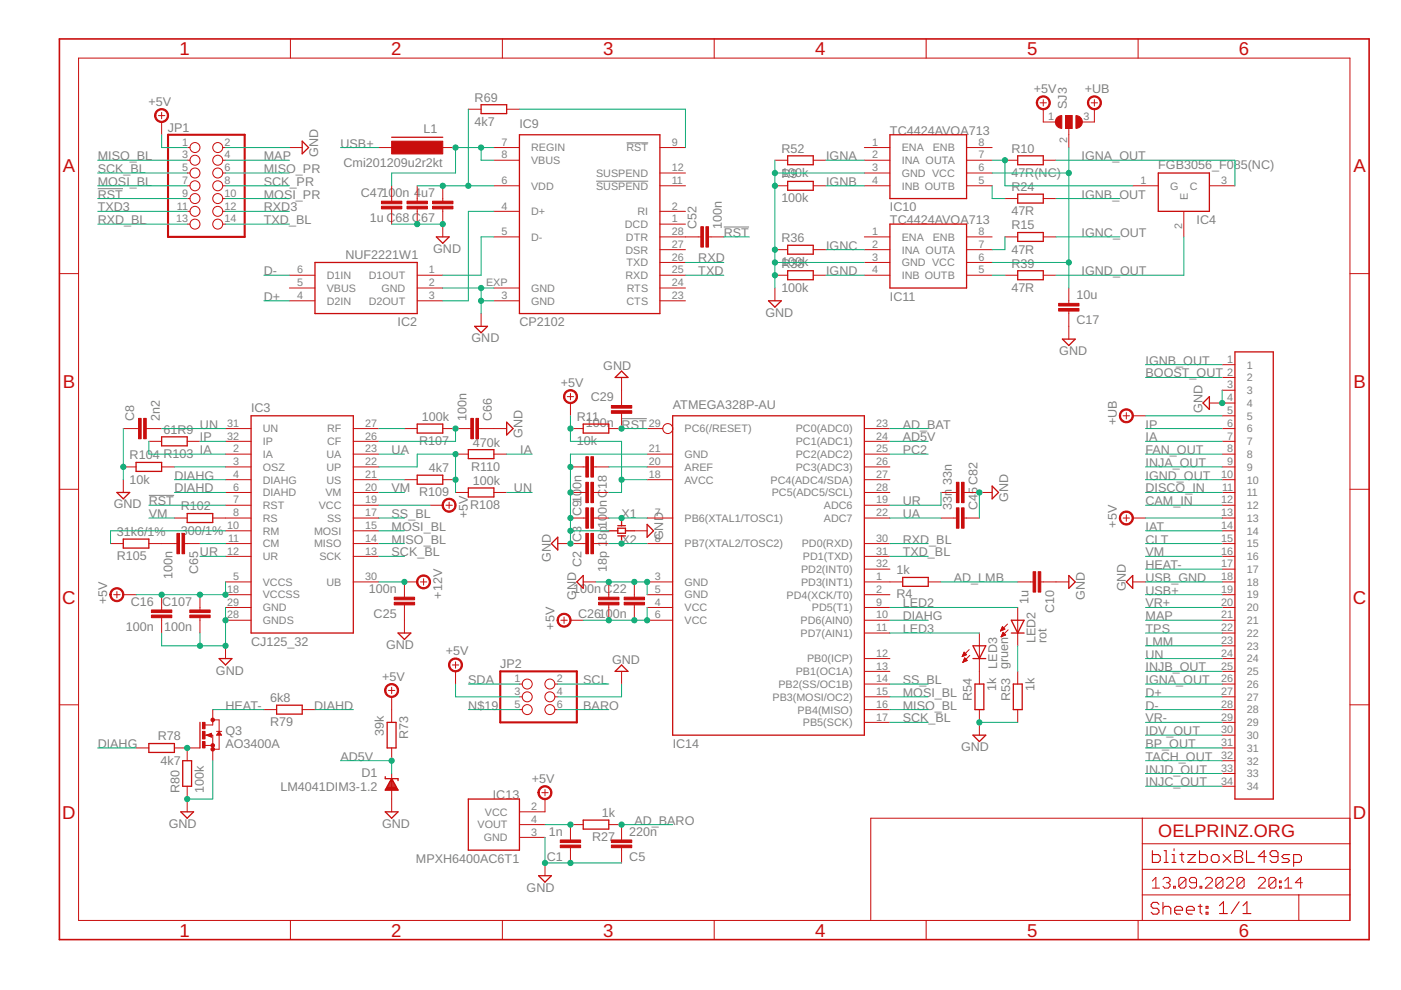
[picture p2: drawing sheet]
<svg xmlns="http://www.w3.org/2000/svg" width="297mm" height="210mm" viewBox="0 0 297 210" stroke-linecap="round" stroke-linejoin="round" font-family="sans-serif">
<path d="M126.4 38.4h11M132.8 30.3h4.6M20.7 40h5.4M153.5 48.1h5.3M131.8 88.8h5.3M31.6 105h5.3" fill="none" stroke="#808080" stroke-width=".21"/>
<g fill="none" stroke="#c90d0c" stroke-width=".28">
<path d="M64.1 29.9l1.3 1.4-1.3 1.3zM83 29.1h10.9M102 22.2h5.4v1.9h-5.4zM110.1 28.6h29.8v37.9h-29.8zM167 33h5.4v1.9h-5.4zM167 38.5h5.4v1.8h-5.4zM188.7 28.6h16.2v13.5h-16.2zM215.8 33h5.4v1.9h-5.4zM245.6 36.7h10.8v8.1h-10.8zM66.8 55.6h21.7v10.9h-21.7zM92.5 50.2h2.7l-1.3 1.4zM167 52h5.4v1.9h-5.4z"/>
<path d="M167 57.4h5.4v1.9h-5.4zM188.7 47.5h16.2v13.6h-16.2zM215.8 41.2h5.4v1.9h-5.4zM215.8 49.3h5.4v1.9h-5.4zM215.8 57.4h5.4v1.9h-5.4zM100.6 69.2h2.8l-1.4 1.3zM162.9 63.8h2.8l-1.4 1.3zM225.3 71.9h2.7l-1.4 1.4zM261.8 74.6h8.2v94.8h-8.2zM28.9 98h5.4v1.9h-5.4zM34.3 92.6h5.4v1.9h-5.4zM53.2 88.2h21.7v46h-21.7z"/>
<path d="M88.5 89.9h5.4v1.9h-5.4zM99.3 95.3h5.4v1.9h-5.4zM107.4 89.5l1.4 1.4-1.4 1.3zM123.7 89.9h5.4v1.9h-5.4zM130.4 80l1.4-1.3 1.3 1.3zM142.6 88.2h40.7v67.7h-40.7zM256.4 84.1v2.7l-1.3-1.4zM24.8 104.4h2.7l-1.4 1.4zM26.1 114.3h5.5v1.9h-5.5zM39.7 108.9h5.4v1.9h-5.4zM88.5 100.8h5.4v1.9h-5.4zM99.3 103.5h5.4v1.9h-5.4z"/>
<path d="M118.3 113.9v2.7l-1.4-1.3zM129.1 112.5h1.9M131 113.6h1.6M131 111.5h1.6M131 112h1.6v1.1h-1.6zM131.8 109.8v1.7M131.8 113.6v1.7M132.6 112.5h1.9M137.2 111.2l1.4 1.3-1.4 1.4zM210.4 103.1l1.3 1.3-1.3 1.4zM46.5 139.6h2.7l-1.4 1.4zM84.4 134.2h2.7l-1.4 1.4z"/>
<path d="M123.7 122v2.7l-1.4-1.3zM191.4 122.4h5.4v1.9h-5.4zM206.3 139.6h2.7M206.3 136.9h2.7l-1.4 2.7zM214.4 134.2h2.7M214.4 131.5h2.7l-1.3 2.7zM226.6 122l1.4 1.4-1.4 1.3zM240.2 122v2.7l-1.4-1.3zM31.6 157.6h5.4v1.9h-5.4zM42.4 153.2v5.4M44 155.9l.7 .2v-.5l-.5 .3M46.5 155.3l.2 .4h-.5z"/>
<path d="M58.7 149.5h5.4v1.9h-5.4zM82.1 153.2h1.9v5.4h-1.9zM131.8 141l1.3 1.3h-2.7zM206.3 155.9h2.7l-1.4 1.3zM206.7 145h1.9v5.5h-1.9zM214.8 145h1.9v5.5h-1.9zM38.3 172.1h2.7l-1.3 1.4zM38.7 161.3h1.9v5.4h-1.9zM81.7 164.7v.4h2.7v.4M81.7 172.1h2.7l-1.4 1.4zM81.7 167.4h2.6M81.9 167.2h2.3"/>
<path d="M82 166.9h2.1M82.1 166.7h1.8M82.3 166.5h1.5M82.4 166.2h1.3M82.5 166h1M82.7 165.7h.7M82.8 165.5h.4M82.9 165.3h.2M83 165.1l1.4 2.4h-2.7zM99.3 169.4h10.8v10.9h-10.8zM123.7 173.9h5.4v1.9h-5.4zM114.2 185.7h2.7l-1.4 1.3z"/>
</g>
<g fill="none" stroke="#c90d0c" stroke-width=".21">
<path d="M16.7 12.3h269.5v182.9h-269.5zM61.6 8.3v4M106.5 8.3v4M151.4 8.3v4M196.4 8.3v4M241.3 8.3v4M33.6 24.5h1.3M34.3 23.8v1.4M34.3 25.9v2.7M39.7 39.4h.6M39.7 34h.6M39.7 31.3h.6"/>
<path d="M39.7 36.7h.6M47.2 39.4h.6M47.2 34h.6M47.2 31.3h.6M47.2 36.7h.6M61.4 31.3h2.7M80.3 31.3h2.7M83 39.4v3.3M88.5 39.4v3.3M93.9 31.3h2.7M93.9 39.4v3.3M99.3 23.2h2.7"/>
<path d="M104.7 39.4h5.4M104.7 34h5.4M104.7 31.3h5.4M107.4 23.2h2.7M139.9 39.4h5.4M139.9 31.3h5.4M139.9 36.7h5.4M164.3 39.4h2.7M164.3 34h2.7M172.4 39.4h2.7M172.4 34h2.7M183.3 39.4h5.4"/>
<path d="M183.3 34h5.4M183.3 31.3h5.4M183.3 36.7h5.4M204.9 39.4h5.5M204.9 34h5.5M204.9 31.3h5.5M204.9 36.7h5.5M213.1 34h2.7M220.5 21.8h1.4M221.2 34h2.7M221.2 23.2v2.7h2.7M221.2 21.1v1.4"/>
<path d="M225.9 24.5h1.4v2.7h-1.4zM226.6 27.2v4.1M231.4 21.8h1.3M232 23.2v2.7h-2.7M232 21.1v1.4M240.2 39.4h5.4M256.4 39.4h5.4M12.6 58h4.1M39.7 42.1h.6M39.7 44.8h.6M39.7 47.5h.6M47.2 42.1h.6"/>
<path d="M47.2 44.8h.6M47.2 47.5h.6M61.4 58.4h5.4M83 44.3v3.2M88.5 58.4h5.4M88.5 44.3v3.2M93.9 44.3v5.9M104.7 50.2h5.4M104.7 44.8h5.4M139.9 50.2h8.7M139.9 52.9h5.4M139.9 58.4h5.4"/>
<path d="M139.9 55.6h5.4M139.9 44.8h5.4M139.9 47.5h5.4M150.2 50.2h3.3M164.3 52.9h2.7M164.3 58.4h2.7M172.4 52.9h2.7M172.4 58.4h2.7M183.3 50.2h5.4M183.3 52.9h5.4M183.3 58.4h5.4M183.3 55.6h5.4"/>
<path d="M204.9 50.2h5.5M204.9 52.9h5.5M204.9 58.4h5.5M204.9 55.6h5.5M213.1 42.1h2.7M213.1 50.2h2.7M213.1 58.4h2.7M221.2 42.1h2.7M221.2 50.2h2.7M221.2 58.4h2.7M251 44.8v5.4M286.2 58h4.1"/>
<path d="M61.4 63.8h5.4M61.4 61.1h5.4M88.5 63.8h5.4M88.5 61.1h5.4M102 66.5v2.7M104.7 63.8h5.4M104.7 61.1h5.4M139.9 63.8h5.4M139.9 61.1h5.4M164.3 61.1v2.7M226.6 61.1v3.2M226.6 66v5.9"/>
<path d="M259.1 77.3h2.7M26.1 99h2.8M26.1 90.9h3.3M31 90.9h3.3M31.6 93.6h2.7M34.3 99h2.7M39.7 93.6h2.7M47.8 93.6h5.4M47.8 99h5.4M47.8 90.9h5.4M47.8 96.3h5.4M74.9 93.6h5.4"/>
<path d="M74.9 99h5.4M74.9 90.9h5.4M74.9 96.3h5.4M85.7 90.9h2.8M93.9 90.9h5.9M96.6 96.3h2.7M101.5 90.9h5.9M104.7 96.3h2.7M120.3 84.1h1.3M120.9 99h3.3M120.9 90.9h2.8M120.9 83.4v1.4"/>
<path d="M120.9 85.4v2.8M125.8 99h3.3M131.8 87.6v3.3h-2.7M131.8 80v6M137.2 99h5.4M137.2 90.9h3.3M137.2 96.3h5.4M183.3 93.6h5.4M183.3 99h5.4M183.3 90.9h5.4M183.3 96.3h5.4M238.1 88.2h1.4"/>
<path d="M238.8 87.5v1.3M240.2 88.2h2.7M256.4 85.4h5.4M259.1 93.6h2.7M259.1 99h2.7M259.1 90.9h2.7M259.1 96.3h2.7M259.1 80h2.7M259.1 82.7h2.7M259.1 88.2h2.7M12.6 103.7h4.1M23.4 115.3h2.7"/>
<path d="M26.1 101.7v2.7M31.6 115.3h5.9M37 109.8h2.7M39.1 115.3h3.3M45.1 109.8h8.1M47.8 107.1h5.4M47.8 115.3h5.4M47.8 104.4h5.4M47.8 101.7h5.4M47.8 112.5h5.4M47.8 118h5.4M74.9 107.1h5.4"/>
<path d="M74.9 109.8h5.4M74.9 115.3h5.4M74.9 104.4h5.4M74.9 101.7h5.4M74.9 112.5h5.4M74.9 118h5.4M85.7 101.7h2.8M91.2 107.1h2.7M93.9 101.7h2.7M94.6 107.1h1.3M95.2 106.4v1.4M96.6 104.4h2.7"/>
<path d="M104.7 104.4h2.7M118.3 115.3h5.9M120.9 109.8h3.3M120.9 104.4h3.3M125.8 109.8h3.3M125.8 115.3h3.3M125.8 104.4h3.3M134.5 112.5h2.7M137.2 109.8h5.4M137.2 115.3h5.4M137.2 101.7h5.4M183.3 107.1h5.4"/>
<path d="M183.3 109.8h5.4M183.3 115.3h5.4M183.3 104.4h5.4M183.3 101.7h5.4M183.3 118h5.4M199.5 109.8h3.3M199.5 104.4h3.3M204.4 109.8h3.2M204.4 104.4h6M238.1 109.8h1.4M238.8 109.2v1.3M240.2 109.8h2.7"/>
<path d="M259.1 107.1h2.7M259.1 109.8h2.7M259.1 115.3h2.7M259.1 104.4h2.7M259.1 101.7h2.7M259.1 112.5h2.7M259.1 118h2.7M286.2 103.7h4.1M24.1 126.1h1.4M24.8 125.4v1.4M26.1 126.1h2.8M34.3 126.1v3.2"/>
<path d="M34.3 131v3.2M42.4 126.1v3.2M42.4 131v3.2M47.8 123.4h5.4M47.8 128.8h5.4M47.8 131.5h5.4M47.8 126.1h5.4M47.8 136.9v2.7M74.9 123.4h5.4M85.7 128.2v6M88.5 123.4h-2.8v3.2M89.1 123.4h1.4"/>
<path d="M89.8 122.7v1.4M118.9 131.5h1.4M119.6 130.8v1.4M120.9 131.5h2.8M123.7 123.4h2.7M129.1 123.4v3.2M129.1 128.2v3.3M134.5 123.4v3.2M134.5 128.2v3.3M137.2 123.4h5.4M137.2 128.8h5.4M137.2 131.5h5.4"/>
<path d="M137.2 126.1h5.4M183.3 123.4h8.1M183.3 128.8h5.4M183.3 131.5h5.4M183.3 126.1h5.4M183.3 120.7h5.4M183.3 134.2h5.4M183.3 139.6h5.4M196.8 123.4h2.7M204 139.2h.1M204.1 139.1h.3M204.1 138.9h.6"/>
<path d="M204.2 138.8h.7M204.2 138.7h.6M204.3 138.5h.4M204.3 140h.7M204.3 138.4h.2M204.4 139.8h.5M204.4 138.3l.5 .5-.9 .4zM204.4 139.7h.4M204.5 139.6h.1M204.5 139.5l.6 .5-1 .4zM205.5 137.7l-1.5 1.5M205.6 139l-1.5 1.4"/>
<path d="M207.6 134.2v10.8M212.2 133.7h.2M212.2 133.6h.5M212.3 135h.1M212.3 133.4h.7M212.3 134.9h.3M212.3 133.3h.7M212.4 133.2h.5M212.4 134.7h.5M212.4 134.6h.8M212.4 133.1h.3M212.5 134.5h.6"/>
<path d="M212.5 132.9h.1M212.5 132.9l.6 .5-1 .4zM212.6 134.3h.3M212.6 134.2h.2M212.7 134.1h.1M213.2 134.6l-.5-.5-.4 .9M213.2 134.6l-.9 .4M213.6 132.3l-1.5 1.5M213.7 133.5l-1.4 1.5M215.8 123.4h3.2M215.8 128.8v8.1M220.7 123.4h5.9"/>
<path d="M240.2 123.4h2.7M259.1 123.4h2.7M259.1 128.8h2.7M259.1 131.5h2.7M259.1 126.1h2.7M259.1 120.7h2.7M259.1 134.2h2.7M259.1 136.9h2.7M259.1 139.6h2.7M12.6 149.4h4.1M28.9 158.6h2.7M37 158.6h5.4"/>
<path d="M39.7 158.6v2.7M43.5 155.9h1.6v5.4M43.5 158.1h1.6M43.8 155.9l1-.4v.8zM45.1 150.5v3.2h-1.6M45.1 152.6h1.4v6.3h-1.4M45.9 155.1h1.1M46.5 155.1l.5 .8h-1.1zM55.9 150.5h2.8M64.1 150.5h2.7M82.4 146.4h1.3M83 145.7v1.4"/>
<path d="M83 147.7v5.5M83 158.6v2.7M95.9 141h1.4M96.6 140.3v1.4M96.6 142.3v2.7M110.1 150.5h.6M110.1 145h.6M110.1 147.7h.6M117.6 150.5h.7M117.6 145h.7M117.6 147.7h.7M131.8 142.3v2.7"/>
<path d="M183.3 150.5h5.4M183.3 142.3h5.4M183.3 145h5.4M183.3 147.7h5.4M183.3 153.2h5.4M204.2 140.4h.1M204.2 140.2h.4M204.3 140.1h.6M207.6 150.5v5.4M215.8 142.3v2.7M215.8 150.5v2.7M259.1 158.6h2.7"/>
<path d="M259.1 150.5h2.7M259.1 155.9h2.7M259.1 142.3h2.7M259.1 145h2.7M259.1 147.7h2.7M259.1 153.2h2.7M286.2 149.4h4.1M39.7 166.7v5.4M83 164v8.1M110.1 177.5h5.4M110.1 174.8h5.4M114.9 168.1h1.3"/>
<path d="M115.5 167.4v1.3M115.5 169.4v2.7h-5.4M120.9 179.7v3.3M123.7 174.8h-2.8v3.3M129.1 174.8h2.7v3.3M131.8 179.7v3.3M242.2 173.5v21.7M242.2 178.9h44M259.1 161.3h2.7M259.1 164h2.7M259.1 166.7h2.7M286.2 173.5h-101.6v21.7"/>
<path d="M61.6 195.2v4M106.5 195.2v4M115.5 183v2.7M151.4 195.2v4M196.4 195.2v4M241.3 195.2v4M242.2 189.7h44M242.2 184.3h44M244.3 186.8l.8-.8v2.3M244.3 188.3h1.5M246.6 186.4l.4-.4h.7l.4 .4v.4l-.4 .4M247.3 187.2h.4"/>
<path d="M247.7 187.2l.4 .3v.4l-.4 .4h-.7l-.4-.4M248.8 187.9h.4v.4h-.4zM251.4 186.4v1.5l-.3 .4h-.8l-.4-.4M251.4 186.4l-.3-.4h-.8l-.4 .4v1.5M251.4 186.4l-1.5 1.5M253.7 187.2h-1.1l-.4-.4v-.4l.4-.4h.7l.4 .4v1.5l-.4 .4h-.7l-.4-.4M254.4 187.9h.4v.4h-.4zM255.5 186.4l.4-.4h.8l.3 .4v.4l-1.5 1.5h1.5M259.3 186.4v1.5l-.4 .4h-.7l-.4-.4M259.3 186.4l-.4-.4h-.7l-.4 .4v1.5M259.3 186.4l-1.5 1.5M260 186.4l.4-.4h.8l.3 .4v.4l-1.5 1.5h1.5"/>
<path d="M263.8 186.4v1.5l-.4 .4h-.7l-.4-.4M263.8 186.4l-.4-.4h-.7l-.4 .4v1.5M263.8 186.4l-1.5 1.5M266.8 186.4l.3-.4h.8l.4 .4v.4l-1.5 1.5h1.5M270.5 186.4v1.5l-.3 .4h-.8l-.4-.4M270.5 186.4l-.3-.4h-.8l-.4 .4v1.5M270.5 186.4l-1.5 1.5M271.3 187.9h.3v.4h-.3zM271.3 186.8h.3v.4h-.3zM272.4 188.3h1.5M272.4 186.8l.7-.8v2.3M275.4 189.7v5.5"/>
<path d="M276.1 187.2h-1.5l1.2-1.2v2.3"/>
<circle cx="41.3" cy="39.4" r="1.06"/>
<circle cx="41.3" cy="31.3" r="1.06"/>
<circle cx="41.3" cy="36.7" r="1.06"/>
<circle cx="41.3" cy="34" r="1.06"/>
<circle cx="46.2" cy="39.4" r="1.06"/>
<circle cx="46.2" cy="34" r="1.06"/>
<circle cx="46.2" cy="31.3" r="1.06"/>
<circle cx="46.2" cy="36.7" r="1.06"/>
<circle cx="41.3" cy="42.1" r="1.06"/>
<circle cx="41.3" cy="44.8" r="1.06"/>
<circle cx="41.3" cy="47.5" r="1.06"/>
<circle cx="46.2" cy="47.5" r="1.06"/>
<circle cx="46.2" cy="42.1" r="1.06"/>
<circle cx="46.2" cy="44.8" r="1.06"/>
<circle cx="141.6" cy="90.9" r="1.06"/>
<circle cx="111.8" cy="150.5" r="1.06"/>
<circle cx="111.8" cy="147.7" r="1.06"/>
<circle cx="111.8" cy="145" r="1.06"/>
<circle cx="116.6" cy="147.7" r="1.06"/>
<circle cx="116.6" cy="150.5" r="1.06"/>
<circle cx="116.6" cy="145" r="1.06"/>
</g>
<g fill="#c90d0c" stroke="#c90d0c" stroke-width=".21">
<path d="M32.1 130.4h4.3v.6h-4.3z"/>
<path d="M32.1 129.3h4.3v.6h-4.3z"/>
<path d="M83.6 126.6h4.3v.6h-4.3z"/>
<path d="M83.6 127.7h4.3v.5h-4.3z"/>
<path d="M40.2 130.4h4.4v.6h-4.4z"/>
<path d="M40.2 129.3h4.4v.6h-4.4z"/>
<path d="M37.5 113.1h.6v4.3h-.6z"/>
<path d="M38.6 113.1h.5v4.3h-.5z"/>
<path d="M99.8 88.7h.6v4.3h-.6z"/>
<path d="M100.9 88.7h.6v4.3h-.6z"/>
<path d="M125.3 113.1h.5v4.3h-.5z"/>
<path d="M124.2 113.1h.6v4.3h-.6z"/>
<path d="M125.3 107.7h.5v4.3h-.5z"/>
<path d="M124.2 107.7h.6v4.3h-.6z"/>
<path d="M126.9 126.6h4.3v.6h-4.3z"/>
<path d="M126.9 127.7h4.3v.5h-4.3z"/>
<path d="M202.8 102.3h.5v4.3h-.5z"/>
<path d="M203.9 102.3h.5v4.3h-.5z"/>
<path d="M202.8 107.7h.5v4.3h-.5z"/>
<path d="M203.9 107.7h.5v4.3h-.5z"/>
<path d="M124.2 96.8h.6v4.4h-.6z"/>
<path d="M125.3 96.8h.5v4.4h-.5z"/>
<path d="M132.3 127.7h4.4v.5h-4.4z"/>
<path d="M132.3 126.6h4.4v.6h-4.4z"/>
<path d="M30.5 88.7h.5v4.3h-.5z"/>
<path d="M29.4 88.7h.5v4.3h-.5z"/>
<path d="M125.3 102.3h.5v4.3h-.5z"/>
<path d="M124.2 102.3h.6v4.3h-.6z"/>
<path d="M219 121.2h.6v4.3h-.6z"/>
<path d="M220.1 121.2h.6v4.3h-.6z"/>
<path d="M42.9 153.2h.6v1.3h-.6z"/>
<path d="M42.9 157.2h.6v1.4h-.6z"/>
<path d="M42.9 155.1h.6v1.6h-.6z"/>
<path d="M80.9 43.7h4.3v.6h-4.3z"/>
<path d="M80.9 42.7h4.3v.5h-4.3z"/>
<path d="M83 29.9h10.9v2.7h-10.9z"/>
<path d="M91.7 42.7h4.3v.5h-4.3z"/>
<path d="M91.7 43.7h4.3v.6h-4.3z"/>
<path d="M86.3 42.7h4.3v.5h-4.3z"/>
<path d="M86.3 43.7h4.3v.6h-4.3z"/>
<path d="M149.7 48.1h.5v4.3h-.5z"/>
<path d="M148.6 48.1h.5v4.3h-.5z"/>
<path d="M118.8 178.1h4.3v.5h-4.3z"/>
<path d="M118.8 179.2h4.3v.5h-4.3z"/>
<path d="M129.6 178.1h4.3v.5h-4.3z"/>
<path d="M129.6 179.2h4.3v.5h-4.3z"/>
<path d="M224.5 64.3h4.3v.6h-4.3z"/>
<path d="M224.5 65.4h4.3v.6h-4.3z"/>
<path d="M225.9 24.5h1.4v2.7h-1.4z"/>
<path d="M129.6 87.1h4.3v.5h-4.3z"/>
<path d="M129.6 86h4.3v.5h-4.3z"/>
</g>
<g fill="#c90d0c" stroke="#c90d0c" stroke-width=".21">
<path d="M81.9 145.4a1.49 1.49 0 0 1 2.4 .2 1.49 1.49 0 0 1-.9 2.2 1.49 1.49 0 0 1-1.9-1.4h.3a1.21 1.21 0 0 1 1.7-1.1 1.21 1.21 0 0 1 .3 2 1.21 1.21 0 0 1-1.9-.6l-.1-.3h-.3z" fill-rule="evenodd"/>
<path d="M94.1 106.1a1.49 1.49 0 0 1 2.4 .2 1.49 1.49 0 0 1-.9 2.3 1.49 1.49 0 0 1-1.9-1.5h.3a1.21 1.21 0 0 1 1.7-1.1 1.21 1.21 0 0 1 .3 2 1.21 1.21 0 0 1-2-.6v-.3h-.3z" fill-rule="evenodd"/>
<path d="M23.7 125.1a1.49 1.49 0 0 1 2.3 .2 1.49 1.49 0 0 1-.8 2.2 1.49 1.49 0 0 1-1.9-1.4h.3a1.22 1.22 0 0 1 1.7-1.2 1.22 1.22 0 0 1 .3 2.1 1.22 1.22 0 0 1-2-.6v-.3h-.3z" fill-rule="evenodd"/>
<path d="M88.7 122.4a1.49 1.49 0 0 1 2.4 .2 1.49 1.49 0 0 1-.9 2.2 1.49 1.49 0 0 1-1.9-1.4h.3a1.21 1.21 0 0 1 1.7-1.2 1.21 1.21 0 0 1 .3 2 1.21 1.21 0 0 1-2-.5v-.3h-.3z" fill-rule="evenodd"/>
<path d="M118.5 130.5a1.49 1.49 0 0 1 2.4 .2 1.49 1.49 0 0 1-.9 2.2 1.49 1.49 0 0 1-1.9-1.4h.3a1.21 1.21 0 0 1 1.7-1.1 1.21 1.21 0 0 1 .3 2 1.21 1.21 0 0 1-2-.6v-.3h-.3z" fill-rule="evenodd"/>
<path d="M119.8 83.1a1.49 1.49 0 0 1 2.4 .2 1.49 1.49 0 0 1-.8 2.2 1.49 1.49 0 0 1-1.9-1.4h.2a1.21 1.21 0 0 1 1.7-1.1 1.21 1.21 0 0 1 .3 2 1.21 1.21 0 0 1-1.9-.6l-.1-.3h-.2z" fill-rule="evenodd"/>
<path d="M237.7 108.8a1.49 1.49 0 0 1 2.4 .2 1.49 1.49 0 0 1-.9 2.3 1.49 1.49 0 0 1-1.9-1.5h.3a1.22 1.22 0 0 1 1.8-1 1.22 1.22 0 0 1 .1 2.1 1.22 1.22 0 0 1-1.9-.8v-.3h-.3z" fill-rule="evenodd"/>
<path d="M114.4 167.1a1.49 1.49 0 0 1 2.4 .2 1.49 1.49 0 0 1-.9 2.2 1.49 1.49 0 0 1-1.9-1.4h.3a1.21 1.21 0 0 1 1.7-1.2 1.21 1.21 0 0 1 .3 2.1 1.21 1.21 0 0 1-1.9-.6l-.1-.3h-.3z" fill-rule="evenodd"/>
<path d="M237.7 87.2a1.49 1.49 0 0 1 2.4 .2 1.49 1.49 0 0 1-.9 2.2 1.49 1.49 0 0 1-1.9-1.4h.3a1.22 1.22 0 0 1 1.8-1.1 1.22 1.22 0 0 1 .1 2.1 1.22 1.22 0 0 1-1.9-.7v-.3h-.3z" fill-rule="evenodd"/>
<path d="M33.1 23.5a1.49 1.49 0 0 1 2.4 .2 1.49 1.49 0 0 1-.8 2.2 1.49 1.49 0 0 1-1.9-1.4h.2a1.22 1.22 0 0 1 1.7-1.2 1.22 1.22 0 0 1 .4 2.1 1.22 1.22 0 0 1-2-.6l-.1-.3h-.2z" fill-rule="evenodd"/>
<path d="M228.1 24.5a1.35 1.35 0 0 1 1.4 1.4 1.35 1.35 0 0 1-1.4 1.3z" fill-rule="evenodd"/>
<path d="M224.2 24.9l.9-.4v2.7a1.36 1.36 0 0 1-1.2-.8 1.36 1.36 0 0 1 .3-1.5z" fill-rule="evenodd"/>
<path d="M230.9 20.8a1.49 1.49 0 0 1 2.4 .2 1.49 1.49 0 0 1-.9 2.2 1.49 1.49 0 0 1-1.9-1.4h.3a1.22 1.22 0 0 1 1.8-1 1.22 1.22 0 0 1 .2 2 1.22 1.22 0 0 1-2-.7v-.3h-.3z" fill-rule="evenodd"/>
<path d="M220.1 20.8a1.49 1.49 0 0 1 2.4 .2 1.49 1.49 0 0 1-.9 2.2 1.49 1.49 0 0 1-1.9-1.4h.3a1.22 1.22 0 0 1 1.8-1 1.22 1.22 0 0 1 .1 2 1.22 1.22 0 0 1-1.9-.7v-.3h-.3z" fill-rule="evenodd"/>
<path d="M95.5 140a1.49 1.49 0 0 1 2.3 .2 1.49 1.49 0 0 1-.8 2.2 1.49 1.49 0 0 1-1.9-1.4h.3a1.21 1.21 0 0 1 1.6-1.2 1.21 1.21 0 0 1 .4 2.1 1.21 1.21 0 0 1-2-.6v-.3h-.3z" fill-rule="evenodd"/>
<circle cx="45.1" cy="158.9" r=".38"/>
<circle cx="45.1" cy="158.1" r=".38"/>
<circle cx="45.1" cy="152.6" r=".38"/>
</g>
<g fill="none" stroke="#c90d0c" stroke-width=".23">
<path d="M248.9 180v.4M244.3 180.4v2.5h1.3l.4-.5v-.8l-.4-.4h-1.3M245.7 191.7l-.4-.4h-.8l-.4 .4v.5l.4 .4h.8l.4 .4v.4l-.4 .4h-.8l-.4-.4M246.6 192.6l.4-.4h.8l.4 .4v1.2M246.6 191.3v2.5M246.8 182.9h.9M246.8 180.4h.4v2.5M248.5 182.9h.8M248.5 181.2h.4v1.7M249 193h1.7v-.4l-.4-.4h-.8l-.5 .4v.8l.5 .4h.8M250.1 181.2h.9M250.6 180.8v1.6l.4 .5"/>
<path d="M251.5 193h1.7v-.4l-.4-.4h-.8l-.5 .4v.8l.5 .4h.8M251.8 181.2h1.7l-1.7 1.7h1.7M254 192.2h.9M254.3 180.4v2.5h1.3l.4-.5v-.8l-.4-.4h-1.3M254.5 191.7v1.7l.4 .4M255.7 192.2h.4v.4h-.4zM255.7 193.4h.4v.4h-.4zM257.2 181.2h.9l.4 .4v.8l-.4 .5h-.9l-.4-.5v-.8zM258.6 192l.8-.8v2.5M258.6 193.7h1.6M259.3 181.2l1.7 1.7M261 181.2l-1.7 1.7"/>
<path d="M261.8 180.4h1.2l.5 .4v.4l-.5 .4 .5 .4v.4l-.5 .5h-1.2zM261.8 181.6h1.2M262.7 191.2l-1.7 2.5M263.5 193.7h1.7M263.5 192l.9-.8v2.5M264.3 180.4v2.5h1.7M268.5 181.6h-1.7l1.2-1.2v2.5M271 181.6h-1.3l-.4-.4v-.4l.4-.4h.8l.5 .4v1.6l-.5 .5h-.8l-.4-.5M273.4 181.2h-1.2l-.4 .4 .4 .4h.8l.4 .4-.4 .5h-1.2M274.3 182.9h1.2l.4-.5v-.8l-.4-.4h-1.2v2.5"/>
</g>
<path d="M12.6 8.3h277.7v190.9h-277.7z" fill="none" stroke="#c90d0c" stroke-width=".34"/>
<path d="M35.6 28.6h16.3v21.6h-16.3zM106.1 142.3h16.2v10.9h-16.2z" fill="none" stroke="#c90d0c" stroke-width=".44"/>
<g fill="none" stroke="#0dab76" stroke-width=".21">
<path d="M20.7 36.7h19M20.7 39.4h19M20.7 34h19M34.3 28.6v2.7h5.4M47.8 36.7h13.6M47.8 31.3h13.6M47.8 39.4h13.6M47.8 34h13.6M72.2 31.3h8.1M88.5 39.4h16.2M99.3 23.2v16.2M102 31.3v2.7h2.7"/>
<path d="M104.7 31.3h-8.1v5.4h-13.6v2.7M110.1 23.2h35.2v8.1M164.3 34v27.1M164.3 36.7h19M175.1 39.4h8.2M175.1 34h8.2M210.4 36.7h16.2M210.4 39.4v2.7h2.7M210.4 34h2.7v5.4h27.1M223.9 34h37.9v5.4M226.6 31.3v29.8M20.7 47.5h19"/>
<path d="M20.7 42.1h19M20.7 44.8h19M47.8 47.5h13.6M47.8 42.1h13.6M47.8 44.8h13.6M55.9 58.4h5.5M83 47.5h10.9M104.7 50.2h-2.7v8.2h-8.1M104.7 44.8h-5.4v19h-5.4M145.3 55.6h8.2M145.3 58.4h8.2M153.5 50.2h5.4"/>
<path d="M164.3 55.6h19M175.1 58.4h8.2M175.1 52.9h8.2M210.4 55.6h16.2M210.4 58.4h2.7M213.1 50.2v2.7h-2.7M223.9 50.2h13.5M223.9 42.1h13.5M251 50.2v8.2h-27.1M55.9 63.8h5.5M93.9 61.1h10.8M102 61.1v5.4"/>
<path d="M102 63.8h2.7M242.9 77.3h16.2M26.1 90.9v10.8M31.6 93.6v2.7h16.2M34.3 90.9h13.5M37 99h10.8M42.4 93.6h5.4M80.3 96.3h5.4M80.3 99h8.2v-2.7h8.1v8.1M80.3 90.9h5.4M96.6 90.9v2.7h-16.3M107.4 96.3h5.4"/>
<path d="M120.9 88.2v5.4h10.9v10.8h-2.7M129.1 99h8.1M131.8 90.9h5.4M137.2 96.3h-16.3v19M188.7 96.3h8.1M188.7 93.6h8.1M188.7 90.9h8.1M242.9 96.3h16.2M242.9 93.6h16.2M242.9 90.9h16.2M242.9 99h16.2M242.9 80h16.2"/>
<path d="M242.9 88.2h16.2M259.1 82.7v2.7M31.6 107.1h16.2M31.6 109.8h5.4M37 101.7h10.8M37 104.4h10.8M42.4 118h5.4M42.4 115.3h5.4M47.8 112.5h-24.4v2.8M80.3 112.5h5.4M80.3 107.1h10.9M80.3 101.7h5.4"/>
<path d="M80.3 104.4h5.4M80.3 109.8h5.4M80.3 118h5.4M80.3 115.3h5.4M107.4 104.4h5.4M120.9 112.5h8.2M129.1 109.8h8.1M129.1 115.3h8.1M131.8 101.7h5.4M188.7 109.8h10.8M188.7 118h8.1M188.7 115.3h8.1"/>
<path d="M199.5 104.4v2.7h-10.8M207.6 104.4v5.4M242.9 112.5h16.2M242.9 107.1h16.2M242.9 101.7h16.2M242.9 104.4h16.2M242.9 109.8h16.2M242.9 118h16.2M242.9 115.3h16.2M42.4 134.2v2.7M47.8 123.4v2.7h-18.9M47.8 128.8v8.1h-13.5v-2.7"/>
<path d="M80.3 123.4h5.4M126.4 123.4h10.8v2.7M137.2 128.8v2.7h-13.5M188.7 131.5h8.1M188.7 134.2h18.9M188.7 128.8h27.1M199.5 123.4h16.3M215.8 136.9v5.4M242.9 136.9h16.2M242.9 123.4h16.2M242.9 126.1h16.2M242.9 131.5h16.2"/>
<path d="M242.9 139.6h16.2M242.9 120.7h16.2M242.9 134.2h16.2M242.9 128.8h16.2M20.7 158.6h8.2M45.1 150.5h10.8M66.8 150.5h8.1M96.6 145v2.7h13.5M99.3 150.5h10.8M99.3 145h10.8M118.3 150.5h10.8M118.3 145h10.8"/>
<path d="M131.8 145v2.7h-13.5M188.7 153.2h8.1M188.7 147.7h8.1M188.7 150.5h8.1M188.7 145h8.1M207.6 153.2h8.2M242.9 153.2h16.2M242.9 147.7h16.2M242.9 150.5h16.2M242.9 158.6h16.2M242.9 145h16.2M242.9 142.3h16.2"/>
<path d="M242.9 155.9h16.2M45.1 161.3v8.1h-5.4M72.2 161.3h10.8v2.7M115.5 177.5v5.5h16.3M115.5 174.8h5.4M131.8 174.8h10.8M242.9 161.3h16.2M242.9 164h16.2M242.9 166.7h16.2"/>
</g>
<g fill="#0dab76" stroke="#0dab76" stroke-width=".21">
<circle cx="39.7" cy="169.4" r=".55"/>
<circle cx="47.8" cy="131.5" r=".55"/>
<circle cx="42.4" cy="136.9" r=".55"/>
<circle cx="47.8" cy="136.9" r=".55"/>
<circle cx="26.1" cy="99" r=".55"/>
<circle cx="134.5" cy="123.4" r=".55"/>
<circle cx="129.1" cy="123.4" r=".55"/>
<circle cx="137.2" cy="123.4" r=".55"/>
<circle cx="120.9" cy="99" r=".55"/>
<circle cx="120.9" cy="104.4" r=".55"/>
<circle cx="120.9" cy="115.3" r=".55"/>
<circle cx="120.9" cy="109.8" r=".55"/>
<circle cx="120.9" cy="112.5" r=".55"/>
<circle cx="207.6" cy="104.4" r=".55"/>
<circle cx="164.3" cy="58.4" r=".55"/>
<circle cx="164.3" cy="55.6" r=".55"/>
<circle cx="164.3" cy="39.4" r=".55"/>
<circle cx="164.3" cy="36.7" r=".55"/>
<circle cx="164.3" cy="52.9" r=".55"/>
<circle cx="88.5" cy="47.5" r=".55"/>
<circle cx="93.9" cy="47.5" r=".55"/>
<circle cx="207.6" cy="153.2" r=".55"/>
<circle cx="259.1" cy="85.4" r=".55"/>
<circle cx="120.9" cy="183" r=".55"/>
<circle cx="115.5" cy="183" r=".55"/>
<circle cx="102" cy="63.8" r=".55"/>
<circle cx="102" cy="61.1" r=".55"/>
<circle cx="47.8" cy="126.1" r=".55"/>
<circle cx="42.4" cy="126.1" r=".55"/>
<circle cx="34.3" cy="126.1" r=".55"/>
<circle cx="134.5" cy="131.5" r=".55"/>
<circle cx="129.1" cy="131.5" r=".55"/>
<circle cx="137.2" cy="131.5" r=".55"/>
<circle cx="131.8" cy="101.7" r=".55"/>
<circle cx="120.9" cy="90.9" r=".55"/>
<circle cx="39.7" cy="158.6" r=".55"/>
<circle cx="83" cy="161.3" r=".55"/>
<circle cx="96.6" cy="101.7" r=".55"/>
<circle cx="96.6" cy="96.3" r=".55"/>
<circle cx="96.6" cy="90.9" r=".55"/>
<circle cx="131.8" cy="90.9" r=".55"/>
<circle cx="131.8" cy="115.3" r=".55"/>
<circle cx="131.8" cy="109.8" r=".55"/>
<circle cx="85.7" cy="123.4" r=".55"/>
<circle cx="93.9" cy="39.4" r=".55"/>
<circle cx="99.3" cy="39.4" r=".55"/>
<circle cx="131.8" cy="174.8" r=".55"/>
<circle cx="120.9" cy="174.8" r=".55"/>
<circle cx="226.6" cy="36.7" r=".55"/>
<circle cx="226.6" cy="55.6" r=".55"/>
<circle cx="213.1" cy="34" r=".55"/>
<circle cx="102" cy="31.3" r=".55"/>
<circle cx="96.6" cy="31.3" r=".55"/>
</g>
<g font-size="3.9" fill="#c90d0c">
<text x="38" y="11.7">1</text>
<text x="83" y="11.7">2</text>
<text x="127.9" y="11.7">3</text>
<text x="172.8" y="11.7">4</text>
<text x="217.7" y="11.7">5</text>
<text x="262.7" y="11.7">6</text>
<text x="13.3" y="36.6">A</text>
<text x="286.9" y="36.6">A</text>
<text x="13.3" y="82.3">B</text>
<text x="286.9" y="82.3">B</text>
<text x="13.2" y="128">C</text>
<text x="286.8" y="128">C</text>
<text x="13.2" y="173.7">D</text>
<text x="286.8" y="173.7">D</text>
<text x="38" y="198.6">1</text>
<text x="83" y="198.6">2</text>
<text x="127.9" y="198.6">3</text>
<text x="172.8" y="198.6">4</text>
<text x="217.7" y="198.6">5</text>
<text x="262.7" y="198.6">6</text>
</g>
<text font-size="3.8" fill="#c90d0c" x="245.6" y="177.6">OELPRINZ.ORG</text>
<g font-size="2.7" fill="#808080">
<text x="31.5" y="22.5">+5V</text>
<text x="100.6" y="21.5">R69</text>
<text x="219.2" y="19.8">+5V</text>
<text x="226.2" y="23.1" transform="rotate(-90 226.2 23.1)">SJ3</text>
<text x="230" y="19.8">+UB</text>
<text x="35.6" y="27.9">JP1</text>
<text x="89.8" y="28.3">L1</text>
<text x="100.6" y="26.7">4k7</text>
<text x="110.1" y="27.2">IC9</text>
<text x="188.7" y="28.6">TC4424AVOA713</text>
<text x="20.7" y="34">MISO_BL</text>
<text x="55.9" y="34">MAP</text>
<text x="67.4" y="33.3" transform="rotate(-90 67.4 33.3)">GND</text>
<text x="72.2" y="31.3">USB+</text>
<text x="72.8" y="35.3">Cmi201209u2r2kt</text>
<text x="165.7" y="32.4">R52</text>
<text x="175.1" y="34">IGNA</text>
<text x="214.4" y="32.4">R10</text>
<text x="229.3" y="34">IGNA_OUT</text>
<text x="245.6" y="35.9">FGB3056_F085(NC)</text>
<text x="20.7" y="39.4">MOSI_BL</text>
<text x="20.7" y="36.7">SCK_BL</text>
<text x="55.9" y="36.7">MISO_PR</text>
<text x="55.9" y="39.4">SCK_PR</text>
<text x="76.5" y="41.7">C47100n 4u7</text>
<text x="165.7" y="37.5">100k</text>
<text x="165.7" y="37.8">R9</text>
<text x="175.1" y="39.4">IGNB</text>
<text x="214.4" y="37.5">47R(NC)</text>
<text x="214.4" y="40.5">R24</text>
<text x="20.7" y="42.1">RST</text>
<text x="20.7" y="44.8">TXD3</text>
<text x="20.7" y="47.5">RXD_BL</text>
<text x="55.9" y="42.1">MOSI_PR</text>
<text x="55.9" y="44.8">RXD3</text>
<text x="55.9" y="47.5">TXD_BL</text>
<text x="78.4" y="47.1">1u C68 C67</text>
<text x="165.7" y="42.9">100k</text>
<text x="188.7" y="47.5">TC4424AVOA</text>
<text x="188.7" y="44.8">IC10</text>
<text x="205.4" y="47.5">713</text>
<text x="214.4" y="45.6">47R</text>
<text x="229.3" y="42.1">IGNB_OUT</text>
<text x="253.7" y="47.5">IC4</text>
<text x="91.8" y="53.6">GND</text>
<text x="147.6" y="48.6" transform="rotate(-90 147.6 48.6)">C52</text>
<text x="153.1" y="48.6" transform="rotate(-90 153.1 48.6)">100n</text>
<text x="153.5" y="50.2">RST</text>
<text x="165.7" y="51.3">R36</text>
<text x="175.1" y="52.9">IGNC</text>
<text x="214.4" y="53.8">47R</text>
<text x="214.4" y="48.6">R15</text>
<text x="229.3" y="50.2">IGNC_OUT</text>
<text x="55.9" y="58.4">D-</text>
<text x="73.2" y="54.8">NUF2221W1</text>
<text x="148" y="58.4">TXD</text>
<text x="148" y="55.7">RXD</text>
<text x="165.7" y="56.5">100k</text>
<text x="165.7" y="56.8">R38</text>
<text x="175.1" y="58.4">IGND</text>
<text x="214.4" y="56.8">R39</text>
<text x="229.3" y="58.4">IGND_OUT</text>
<text x="55.9" y="63.8">D+</text>
<text x="165.7" y="61.9">100k</text>
<text x="188.7" y="63.8">IC11</text>
<text x="214.4" y="61.9">47R</text>
<text x="228.2" y="63.4">10u</text>
<text x="84.3" y="69.2">IC2</text>
<text x="110.1" y="69.2">CP2102</text>
<text x="162.3" y="67.2">GND</text>
<text x="228.2" y="68.8">C17</text>
<text x="100" y="72.6">GND</text>
<text x="224.6" y="75.3">GND</text>
<text x="242.9" y="77.3">IGNB_OUT</text>
<text x="118.9" y="82.1">+5V</text>
<text x="127.9" y="78.6">GND</text>
<text x="242.9" y="80">BOOST_OUT</text>
<text x="28.4" y="89.2" transform="rotate(-90 28.4 89.2)">C8</text>
<text x="33.9" y="89.2" transform="rotate(-90 33.9 89.2)">2n2</text>
<text x="53.2" y="87.3">IC3</text>
<text x="89.4" y="89.3">100k</text>
<text x="98.9" y="89.2" transform="rotate(-90 98.9 89.2)">100n</text>
<text x="104.3" y="89.2" transform="rotate(-90 104.3 89.2)">C66</text>
<text x="122.3" y="89.3">R11</text>
<text x="125.3" y="85">C29</text>
<text x="142.6" y="86.8">ATMEGA328P-AU</text>
<text x="254.9" y="87.5" transform="rotate(-90 254.9 87.5)">GND</text>
<text x="34.7" y="92">61R9</text>
<text x="42.4" y="93.6">IP</text>
<text x="42.4" y="90.9">UN</text>
<text x="88.8" y="94.4">R107</text>
<text x="100.3" y="94.7">470k</text>
<text x="110.8" y="92.9" transform="rotate(-90 110.8 92.9)">GND</text>
<text x="122.3" y="94.4">10k</text>
<text x="124.2" y="90.5">100n</text>
<text x="131.8" y="90.9">RST</text>
<text x="191.4" y="93.6">AD5V</text>
<text x="191.4" y="90.9">AD_BAT</text>
<text x="236.8" y="90.2" transform="rotate(-90 236.8 90.2)">+UB</text>
<text x="242.9" y="90.9">IP</text>
<text x="242.9" y="93.6">IA</text>
<text x="27.5" y="97.4">R104 R103</text>
<text x="37" y="101.7">DIAHG</text>
<text x="42.4" y="96.3">IA</text>
<text x="83" y="96.3">UA</text>
<text x="90.9" y="100.1">4k7</text>
<text x="99.9" y="99.8">R110</text>
<text x="110.3" y="96.3">IA</text>
<text x="191.4" y="96.3">PC2</text>
<text x="242.9" y="99">INJA_OUT</text>
<text x="242.9" y="96.3">FAN_OUT</text>
<text x="242.9" y="101.7">IGND_OUT</text>
<text x="24.1" y="107.8">GND</text>
<text x="27.5" y="102.5">10k</text>
<text x="31.6" y="107.1">RST</text>
<text x="37" y="104.4">DIAHD</text>
<text x="83" y="104.4">VM</text>
<text x="88.8" y="105.2">R109</text>
<text x="99.7" y="107.9">R108</text>
<text x="100.3" y="102.8">100k</text>
<text x="109" y="104.4">UN</text>
<text x="191.4" y="107.1">UR</text>
<text x="201.8" y="102.8" transform="rotate(-90 201.8 102.8)">33n</text>
<text x="213.7" y="106.4" transform="rotate(-90 213.7 106.4)">GND</text>
<text x="242.9" y="107.1">CAM_IN</text>
<text x="242.9" y="104.4">DISCO_IN</text>
<text x="24.8" y="113.6">31k6/1%</text>
<text x="31.6" y="109.8">VM</text>
<text x="38.3" y="113.4">3</text>
<text x="38.3" y="108.2">R102</text>
<text x="39.8" y="113.4">00/1%</text>
<text x="83" y="112.5">MOSI_BL</text>
<text x="83" y="109.8">SS_BL</text>
<text x="99.2" y="109.9" transform="rotate(-90 99.2 109.9)">+5V</text>
<text x="123.3" y="109.4" transform="rotate(-90 123.3 109.4)">C9100n</text>
<text x="131.8" y="109.8">X1</text>
<text x="191.4" y="109.8">UA</text>
<text x="201.8" y="108.2" transform="rotate(-90 201.8 108.2)">33n</text>
<text x="207.3" y="108.2" transform="rotate(-90 207.3 108.2)">C45 C82</text>
<text x="236.8" y="111.9" transform="rotate(-90 236.8 111.9)">+5V</text>
<text x="242.9" y="112.5">IAT</text>
<text x="24.8" y="118.8">R105</text>
<text x="42.4" y="118">UR</text>
<text x="83" y="115.2">MISO_BL</text>
<text x="83" y="118">SCK_BL</text>
<text x="116.8" y="119.1" transform="rotate(-90 116.8 119.1)">GND</text>
<text x="123.3" y="114.9" transform="rotate(-90 123.3 114.9)">C3</text>
<text x="131.8" y="115.2">X2</text>
<text x="140.6" y="114.6" transform="rotate(-90 140.6 114.6)">GND</text>
<text x="191.4" y="115.2">RXD_BL</text>
<text x="191.4" y="118">TXD_BL</text>
<text x="242.9" y="118">VM</text>
<text x="242.9" y="115.2">CLT</text>
<text x="36.6" y="122.8" transform="rotate(-90 36.6 122.8)">100n</text>
<text x="42" y="121.8" transform="rotate(-90 42 121.8)">C65</text>
<text x="78.2" y="125.7">100n</text>
<text x="121.5" y="125.7">100n C22</text>
<text x="123.3" y="120.3" transform="rotate(-90 123.3 120.3)">C2</text>
<text x="128.7" y="121.3" transform="rotate(-90 128.7 121.3)">18p 18p100n C18</text>
<text x="190" y="121.8">1k</text>
<text x="202.2" y="123.4">AD_LMB</text>
<text x="238.7" y="125.4" transform="rotate(-90 238.7 125.4)">GND</text>
<text x="242.9" y="123.4">USB_GND</text>
<text x="242.9" y="120.7">HEAT-</text>
<text x="22.7" y="128.1" transform="rotate(-90 22.7 128.1)">+5V</text>
<text x="27.7" y="128.4">C16</text>
<text x="34.4" y="128.4">C107</text>
<text x="79.2" y="131.1">C25</text>
<text x="93.7" y="127" transform="rotate(-90 93.7 127)">+12V</text>
<text x="122.2" y="127.3" transform="rotate(-90 122.2 127.3)">GND</text>
<text x="122.6" y="131.1">C26100n</text>
<text x="190" y="126.9">R4</text>
<text x="191.4" y="131.5">DIAHG</text>
<text x="191.4" y="128.8">LED2</text>
<text x="218.1" y="128" transform="rotate(-90 218.1 128)">1u</text>
<text x="223.5" y="129.9" transform="rotate(-90 223.5 129.9)">C10</text>
<text x="230" y="127.3" transform="rotate(-90 230 127.3)">GND</text>
<text x="242.9" y="131.5">MAP</text>
<text x="242.9" y="128.8">VR+</text>
<text x="242.9" y="126.1">USB+</text>
<text x="26.7" y="133.8">100n</text>
<text x="34.8" y="133.8">100n</text>
<text x="53.2" y="136.9">CJ125_32</text>
<text x="81.8" y="137.6">GND</text>
<text x="117.6" y="133.5" transform="rotate(-90 117.6 133.5)">+5V</text>
<text x="191.4" y="134.2">LED3</text>
<text x="219.6" y="136.4" transform="rotate(-90 219.6 136.4)">LED2</text>
<text x="221.9" y="136.4" transform="rotate(-90 221.9 136.4)">rot</text>
<text x="242.9" y="134.2">TPS</text>
<text x="242.9" y="136.9">LMM</text>
<text x="45.8" y="143">GND</text>
<text x="94.5" y="138.9">+5V</text>
<text x="106.1" y="141.7">JP2</text>
<text x="129.8" y="140.9">GND</text>
<text x="211.4" y="141.8" transform="rotate(-90 211.4 141.8)">LED3</text>
<text x="213.7" y="141.8" transform="rotate(-90 213.7 141.8)">gruen</text>
<text x="242.9" y="139.6">UN</text>
<text x="242.9" y="142.3">INJB_OUT</text>
<text x="57.3" y="148.8">6k8</text>
<text x="81" y="144.4">+5V</text>
<text x="99.3" y="145">SDA</text>
<text x="123.7" y="145">SCL</text>
<text x="191.4" y="147.8">MOSI_BL</text>
<text x="191.4" y="145">SS_BL</text>
<text x="206.1" y="148.6" transform="rotate(-90 206.1 148.6)">R54</text>
<text x="211.2" y="146.5" transform="rotate(-90 211.2 146.5)">1k</text>
<text x="214.2" y="148.6" transform="rotate(-90 214.2 148.6)">R53</text>
<text x="219.3" y="146.5" transform="rotate(-90 219.3 146.5)">1k</text>
<text x="242.9" y="147.8">D+</text>
<text x="242.9" y="145">IGNA_OUT</text>
<text x="47.8" y="155.9">Q3</text>
<text x="47.8" y="150.5">HEAT-</text>
<text x="57.3" y="154">R79</text>
<text x="66.6" y="150.5">DIAHD</text>
<text x="99.3" y="150.5">N$19</text>
<text x="123.7" y="150.5">BARO</text>
<text x="191.4" y="150.5">MISO_BL</text>
<text x="191.4" y="153.2">SCK_BL</text>
<text x="242.9" y="155.9">IDV_OUT</text>
<text x="242.9" y="153.2">VR-</text>
<text x="242.9" y="150.5">D-</text>
<text x="20.7" y="158.6">DIAHG</text>
<text x="33.4" y="157">R78</text>
<text x="47.8" y="158.6">AO3400A</text>
<text x="72.2" y="161.3">AD5V</text>
<text x="81.4" y="156.1" transform="rotate(-90 81.4 156.1)">39k</text>
<text x="86.5" y="156.7" transform="rotate(-90 86.5 156.7)">R73</text>
<text x="142.6" y="158.6">IC14</text>
<text x="203.8" y="159.3">GND</text>
<text x="242.9" y="158.6">BP_OUT</text>
<text x="242.9" y="161.3">TACH_OUT</text>
<text x="34" y="162.1">4k7</text>
<text x="59.5" y="167.7">LM4041DIM3-1.2</text>
<text x="76.6" y="164.7">D1</text>
<text x="112.7" y="166">+5V</text>
<text x="242.9" y="164">INJD_OUT</text>
<text x="242.9" y="166.7">INJC_OUT</text>
<text x="38.1" y="168.1" transform="rotate(-90 38.1 168.1)">R80</text>
<text x="43.2" y="168.1" transform="rotate(-90 43.2 168.1)">100k</text>
<text x="104.5" y="169.4">IC13</text>
<text x="127.6" y="173.2">1k</text>
<text x="35.8" y="175.5">GND</text>
<text x="81" y="175.5">GND</text>
<text x="116.4" y="177.2">1n</text>
<text x="125.5" y="178.3">R27</text>
<text x="133.4" y="177.2">220n</text>
<text x="134.5" y="174.8">AD_BARO</text>
<text x="88.2" y="183">MPXH6400AC6T1</text>
<text x="115.9" y="182.6">C1</text>
<text x="133.4" y="182.6">C5</text>
<text x="111.6" y="189.1">GND</text>
</g>
<g font-size="2.3" fill="#808080">
<text x="222.3" y="25.5">1</text>
<text x="229.7" y="25.5">3</text>
<text x="38.6" y="30.9">1</text>
<text x="38.6" y="33.6">3</text>
<text x="47.6" y="30.9">2</text>
<text x="47.6" y="33.6">4</text>
<text x="106.4" y="30.9">7</text>
<text x="106.4" y="33.6">8</text>
<text x="112.6" y="32.1">REGIN</text>
<text x="112.6" y="34.8">VBUS</text>
<text x="132.8" y="32.1">RST</text>
<text x="142.4" y="30.9">9</text>
<text x="184.9" y="30.9">1</text>
<text x="184.9" y="33.6">2</text>
<text x="191.2" y="32.1">ENA</text>
<text x="191.2" y="34.8">INA OUTA</text>
<text x="197.8" y="32.1">ENB</text>
<text x="207.4" y="33.6">7</text>
<text x="207.4" y="30.9">8</text>
<text x="226.2" y="30.2" transform="rotate(-90 226.2 30.2)">2</text>
<text x="38.6" y="36.3">5</text>
<text x="38.6" y="39">7</text>
<text x="38.6" y="41.7">9</text>
<text x="47.6" y="36.3">6</text>
<text x="47.6" y="39">8</text>
<text x="47.6" y="41.7">10</text>
<text x="106.4" y="39">6</text>
<text x="112.6" y="40.2">VDD</text>
<text x="126.4" y="37.5">SUSPEND</text>
<text x="126.4" y="40.2">SUSPEND</text>
<text x="142.4" y="36.3">12</text>
<text x="142.4" y="39">11</text>
<text x="184.9" y="36.3">3</text>
<text x="184.9" y="39">4</text>
<text x="191.2" y="37.5">GND VCC</text>
<text x="191.2" y="40.2">INB OUTB</text>
<text x="207.4" y="39">5</text>
<text x="207.4" y="36.3">6</text>
<text x="241.8" y="39">1</text>
<text x="248.1" y="40.2">G</text>
<text x="252.3" y="40.2">C</text>
<text x="258.9" y="39">3</text>
<text x="37.4" y="47.1">13</text>
<text x="37.5" y="44.4">11</text>
<text x="47.6" y="44.4">12</text>
<text x="47.6" y="47.1">14</text>
<text x="106.4" y="44.4">4</text>
<text x="112.6" y="45.6">D+</text>
<text x="135.1" y="45.6">RI</text>
<text x="142.4" y="44.4">2</text>
<text x="142.4" y="47.1">1</text>
<text x="251.8" y="42.3" transform="rotate(-90 251.8 42.3)">E</text>
<text x="106.4" y="49.9">5</text>
<text x="112.6" y="51">D-</text>
<text x="132.5" y="48.3">DCD</text>
<text x="132.6" y="53.8">DSR</text>
<text x="132.7" y="51.1">DTR</text>
<text x="142.4" y="49.9">28</text>
<text x="142.4" y="52.6">27</text>
<text x="184.9" y="49.9">1</text>
<text x="184.9" y="52.6">2</text>
<text x="191.2" y="51">ENA</text>
<text x="191.2" y="53.8">INA OUTA</text>
<text x="197.8" y="51.1">ENB</text>
<text x="207.4" y="52.6">7</text>
<text x="207.4" y="49.9">8</text>
<text x="250.6" y="48.6" transform="rotate(-90 250.6 48.6)">2</text>
<text x="63" y="58">6</text>
<text x="69.3" y="59.2">D1IN</text>
<text x="78.2" y="59.2">D1OUT</text>
<text x="90.9" y="58">1</text>
<text x="132.6" y="59.2">RXD</text>
<text x="132.8" y="56.5">TXD</text>
<text x="142.4" y="55.3">26</text>
<text x="142.4" y="58">25</text>
<text x="184.9" y="55.3">3</text>
<text x="184.9" y="58">4</text>
<text x="191.2" y="56.5">GND VCC</text>
<text x="191.2" y="59.2">INB OUTB</text>
<text x="207.4" y="58">5</text>
<text x="207.4" y="55.3">6</text>
<text x="63" y="63.4">4</text>
<text x="63" y="60.7">5</text>
<text x="69.3" y="64.6">D2IN</text>
<text x="69.3" y="61.9">VBUS</text>
<text x="78.2" y="64.6">D2OUT</text>
<text x="80.9" y="61.9">GND</text>
<text x="90.9" y="60.7">2</text>
<text x="90.9" y="63.4">3</text>
<text x="103.1" y="60.7">EXP</text>
<text x="106.4" y="63.4">3</text>
<text x="112.6" y="64.6">GND</text>
<text x="112.6" y="61.9">GND</text>
<text x="132.8" y="64.6">CTS</text>
<text x="132.9" y="61.9">RTS</text>
<text x="142.4" y="60.7">24</text>
<text x="142.4" y="63.4">23</text>
<text x="260.2" y="76.9">1</text>
<text x="260.2" y="79.7">2</text>
<text x="260.2" y="82.4">3</text>
<text x="264.3" y="78.1">1</text>
<text x="264.3" y="80.8">2</text>
<text x="264.3" y="83.6">3</text>
<text x="260.2" y="85.1">4</text>
<text x="260.2" y="87.8">5</text>
<text x="264.3" y="86.3">4</text>
<text x="264.3" y="89">5</text>
<text x="48.2" y="90.5">31</text>
<text x="48.2" y="93.2">32</text>
<text x="49.5" y="95.9">2</text>
<text x="55.7" y="91.7">UN</text>
<text x="55.7" y="94.4">IP</text>
<text x="69.4" y="94.4">CF</text>
<text x="69.4" y="91.7">RF</text>
<text x="77.4" y="95.9">23</text>
<text x="77.4" y="93.2">26</text>
<text x="77.4" y="90.5">27</text>
<text x="137.6" y="95.9">21</text>
<text x="137.6" y="90.5">29</text>
<text x="145.1" y="91.7">PC6(/RESET)</text>
<text x="168.7" y="94.4">PC1(ADC1)</text>
<text x="168.7" y="91.7">PC0(ADC0)</text>
<text x="185.8" y="95.9">25</text>
<text x="185.8" y="93.2">24</text>
<text x="185.8" y="90.5">23</text>
<text x="260.2" y="90.5">6</text>
<text x="260.2" y="93.2">7</text>
<text x="260.2" y="95.9">8</text>
<text x="264.3" y="91.7">6</text>
<text x="264.3" y="94.4">7</text>
<text x="49.5" y="98.6">3</text>
<text x="49.5" y="101.3">4</text>
<text x="55.7" y="97.1">IA</text>
<text x="55.7" y="99.8">OSZ</text>
<text x="69.2" y="99.8">UP</text>
<text x="69.2" y="97.1">UA</text>
<text x="77.4" y="101.3">21</text>
<text x="77.4" y="98.6">22</text>
<text x="137.6" y="98.6">20</text>
<text x="137.6" y="101.3">18</text>
<text x="145.1" y="97.1">GND</text>
<text x="145.1" y="99.8">AREF</text>
<text x="168.7" y="99.8">PC3(ADC3)</text>
<text x="168.7" y="97.1">PC2(ADC2)</text>
<text x="185.8" y="101.3">27</text>
<text x="185.8" y="98.6">26</text>
<text x="258.9" y="101.3">10</text>
<text x="260.2" y="98.6">9</text>
<text x="264.3" y="97.1">8</text>
<text x="264.3" y="99.8">9</text>
<text x="49.5" y="104">6</text>
<text x="49.5" y="106.7">7</text>
<text x="55.7" y="102.5">DIAHG</text>
<text x="55.7" y="105.2">DIAHD</text>
<text x="55.7" y="107.9">RST</text>
<text x="67.6" y="107.9">VCC</text>
<text x="69" y="105.2">VM</text>
<text x="69.2" y="102.5">US</text>
<text x="77.4" y="106.7">19</text>
<text x="77.4" y="104">20</text>
<text x="145.1" y="102.5">AVCC</text>
<text x="163.4" y="102.5">PC4(ADC4/SDA)</text>
<text x="163.6" y="105.2">PC5(ADC5/SCL)</text>
<text x="174.7" y="107.9">ADC6</text>
<text x="185.8" y="106.7">19</text>
<text x="185.8" y="104">28</text>
<text x="258.9" y="106.7">12</text>
<text x="259.1" y="104">11</text>
<text x="264.3" y="102.5">10</text>
<text x="264.3" y="105.2">11</text>
<text x="264.3" y="107.9">12</text>
<text x="48.2" y="112.2">10</text>
<text x="49.5" y="109.5">8</text>
<text x="55.7" y="110.6">RS</text>
<text x="55.7" y="113.4">RM</text>
<text x="66.6" y="113.4">MOSI</text>
<text x="69.4" y="110.6">SS</text>
<text x="77.4" y="112.2">15</text>
<text x="77.4" y="109.5">17</text>
<text x="138.9" y="109.5">7</text>
<text x="145.1" y="110.6">PB6(XTAL1/TOSC1)</text>
<text x="174.7" y="110.6">ADC7</text>
<text x="185.8" y="109.5">22</text>
<text x="258.9" y="109.5">13</text>
<text x="258.9" y="112.2">14</text>
<text x="264.3" y="110.6">13</text>
<text x="264.3" y="113.4">14</text>
<text x="48.2" y="117.6">12</text>
<text x="48.4" y="114.9">11</text>
<text x="55.7" y="116.1">CM</text>
<text x="55.7" y="118.8">UR</text>
<text x="66.6" y="116.1">MISO</text>
<text x="67.7" y="118.8">SCK</text>
<text x="77.4" y="117.6">13</text>
<text x="77.4" y="114.9">14</text>
<text x="138.9" y="114.9">8</text>
<text x="145.1" y="116.1">PB7(XTAL2/TOSC2)</text>
<text x="170" y="116.1">PD0(RXD)</text>
<text x="170.2" y="118.8">PD1(TXD)</text>
<text x="185.8" y="117.6">31</text>
<text x="185.8" y="114.9">30</text>
<text x="258.9" y="114.9">15</text>
<text x="258.9" y="117.6">16</text>
<text x="264.3" y="116.1">15</text>
<text x="264.3" y="118.8">16</text>
<text x="48.2" y="125.7">18</text>
<text x="49.5" y="123">5</text>
<text x="55.7" y="124.2">VCCS</text>
<text x="69.2" y="124.2">UB</text>
<text x="77.4" y="123">30</text>
<text x="138.9" y="123">3</text>
<text x="138.9" y="125.7">5</text>
<text x="145.1" y="124.2">GND</text>
<text x="169.8" y="124.2">PD3(INT1)</text>
<text x="169.8" y="121.5">PD2(INT0)</text>
<text x="185.8" y="125.7">2</text>
<text x="185.8" y="123">1</text>
<text x="185.8" y="120.3">32</text>
<text x="258.9" y="120.3">17</text>
<text x="258.9" y="123">18</text>
<text x="258.9" y="125.7">19</text>
<text x="264.3" y="121.5">17</text>
<text x="264.3" y="124.2">18</text>
<text x="48.2" y="128.4">29</text>
<text x="48.2" y="131.1">28</text>
<text x="55.7" y="129.6">GND</text>
<text x="55.7" y="126.9">VCCSS</text>
<text x="138.9" y="128.4">4</text>
<text x="138.9" y="131.1">6</text>
<text x="145.1" y="126.9">GND</text>
<text x="145.1" y="129.6">VCC</text>
<text x="166.8" y="126.9">PD4(XCK/T0)</text>
<text x="172.1" y="129.6">PD5(T1)</text>
<text x="185.8" y="131.1">10</text>
<text x="185.8" y="128.4">9</text>
<text x="258.9" y="128.4">20</text>
<text x="258.9" y="131.1">21</text>
<text x="264.3" y="126.9">19</text>
<text x="264.3" y="129.6">20</text>
<text x="55.7" y="132.3">GNDS</text>
<text x="145.1" y="132.3">VCC</text>
<text x="169.7" y="135">PD7(AIN1)</text>
<text x="169.7" y="132.3">PD6(AIN0)</text>
<text x="185.8" y="133.8">11</text>
<text x="258.9" y="133.8">22</text>
<text x="258.9" y="136.5">23</text>
<text x="264.3" y="132.3">21</text>
<text x="264.3" y="135">22</text>
<text x="264.3" y="137.7">23</text>
<text x="168.7" y="143.2">PB1(OC1A)</text>
<text x="171.1" y="140.4">PB0(ICP)</text>
<text x="185.8" y="142">13</text>
<text x="185.8" y="139.2">12</text>
<text x="258.9" y="139.2">24</text>
<text x="258.9" y="142">25</text>
<text x="264.3" y="140.4">24</text>
<text x="264.3" y="143.1">25</text>
<text x="109.1" y="144.7">1</text>
<text x="109.1" y="147.4">3</text>
<text x="118" y="144.7">2</text>
<text x="118" y="147.4">4</text>
<text x="163.8" y="148.6">PB3(MOSI/OC2)</text>
<text x="165" y="145.9">PB2(SS/OC1B)</text>
<text x="185.8" y="147.4">15</text>
<text x="185.8" y="144.7">14</text>
<text x="258.9" y="144.7">26</text>
<text x="258.9" y="147.4">27</text>
<text x="264.3" y="145.9">26</text>
<text x="264.3" y="148.6">27</text>
<text x="109.1" y="150.1">5</text>
<text x="118" y="150.1">6</text>
<text x="169.1" y="151.3">PB4(MISO)</text>
<text x="170.2" y="154">PB5(SCK)</text>
<text x="185.8" y="152.8">17</text>
<text x="185.8" y="150.1">16</text>
<text x="258.9" y="150.1">28</text>
<text x="258.9" y="152.8">29</text>
<text x="258.9" y="155.5">30</text>
<text x="264.3" y="151.3">28</text>
<text x="264.3" y="154">29</text>
<text x="258.9" y="158.2">31</text>
<text x="258.9" y="160.9">32</text>
<text x="264.3" y="156.7">30</text>
<text x="264.3" y="159.4">31</text>
<text x="258.9" y="163.6">33</text>
<text x="258.9" y="166.3">34</text>
<text x="264.3" y="162.1">32</text>
<text x="264.3" y="164.8">33</text>
<text x="264.3" y="167.5">34</text>
<text x="102.8" y="172.9">VCC</text>
<text x="112.6" y="171.8">2</text>
<text x="101.3" y="175.7">VOUT</text>
<text x="102.5" y="178.4">GND</text>
<text x="112.6" y="177.2">3</text>
<text x="112.6" y="174.5">4</text>
</g>
</svg>
